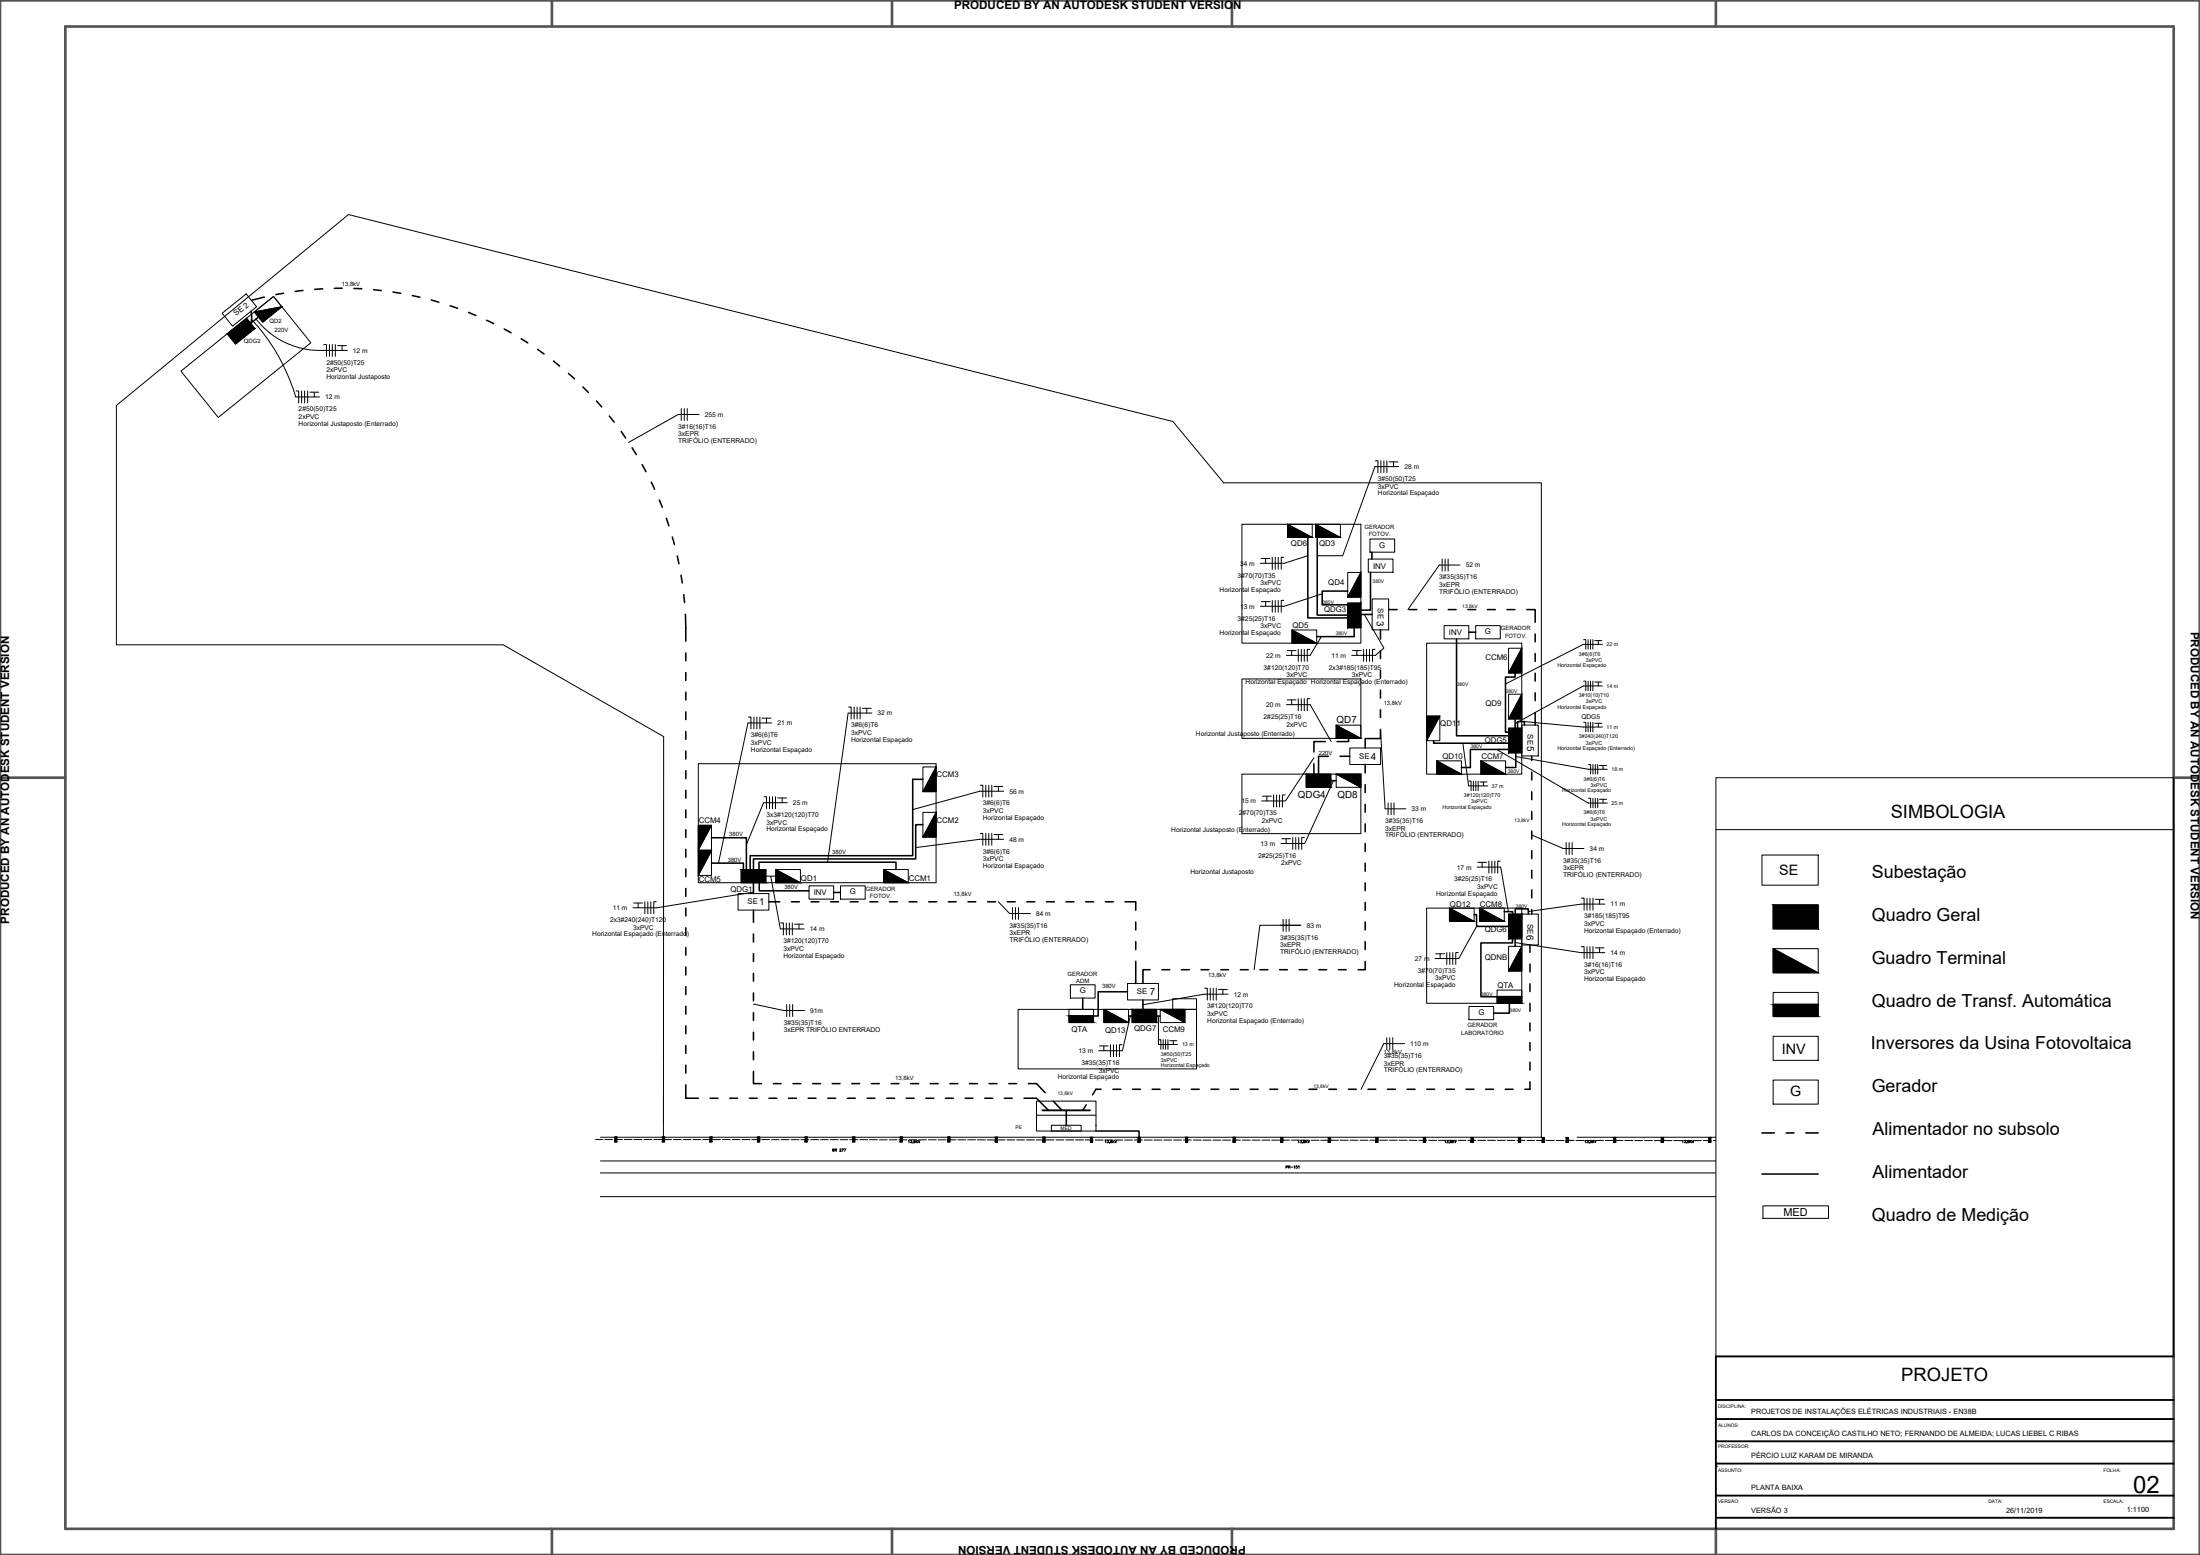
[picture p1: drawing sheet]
<svg xmlns="http://www.w3.org/2000/svg" width="841mm" height="594mm" viewBox="0 0 841 594" stroke-linecap="round" stroke-linejoin="round" font-family="sans-serif">
<!-- layer: arquitetonico -->
<path d="M467.8 184.5h121.4v250M229.5 457.2h426.4M229.5 448.1h426.4M229.5 443.5h426.4" fill="none" stroke="#000" stroke-width=".38"/>
<!-- layer: 0 -->
<path d="M229.5 434.5h359.7M602.9 434.5h53" fill="none" stroke="#000" stroke-width=".38"/>
<!-- layer: texto -->
<path d="M318.3 439.3h.5l.1-.3-.6-.1v.9l.6-.1-.2-.4M319.2 439.3h.5l.1-.3-.6-.1v.9M319.5 439.3l.3 .6M321.1 439.1l.1-.2 .4 .2-.6 .8h.6M321.9 438.9h.6l-.5 1M322.7 438.9h.6l-.4 1" fill="none" stroke="#000" stroke-width=".38"/>
<!-- layer: 0 -->
<path d="M235.4 435.3h.1" fill="none" stroke="#545454" stroke-width="1"/>
<!-- layer: poste fora -->
<g fill="#000" stroke="#000" stroke-width=".38">
<path d="M235 434.4h.8zM235 434.4h.8l-.4 .9z"/>
<path d="M235.4 435.3l.4 .9h-.8zM235 436.2h.8z"/>
</g>
<path d="M235.8 434.4l-.8 1.8v-1.8h.8v1.8h-.8" fill="none" stroke="#000" stroke-width=".38"/>
<!-- layer: 0 -->
<circle cx="253.6" cy="435.3" r=".51" fill="#545454"/>
<!-- layer: poste fora -->
<g fill="#000" stroke="#000" stroke-width=".38">
<path d="M253.2 434.4h.8zM253.2 434.4h.8l-.4 .9z"/>
<path d="M253.6 435.3l.4 .9h-.8zM253.2 436.2h.8z"/>
<path d="M271.4 434.4h.8zM271.4 434.4h.8l-.4 .9z"/>
<path d="M271.8 435.3l.4 .9h-.8zM271.4 436.2h.8z"/>
</g>
<path d="M254 434.4l-.8 1.8v-1.8h.8v1.8h-.8M272.2 434.4l-.8 1.8v-1.8h.8v1.8h-.8" fill="none" stroke="#000" stroke-width=".38"/>
<!-- layer: 0 -->
<path d="M271.8 435.3h.1" fill="none" stroke="#545454" stroke-width="1"/>
<circle cx="290" cy="435.3" r=".51" fill="#545454"/>
<!-- layer: poste fora -->
<g fill="#000" stroke="#000" stroke-width=".38">
<path d="M289.6 434.4h.8zM289.6 434.4h.8l-.4 .9z"/>
<path d="M290 435.3l.4 .9h-.8zM289.6 436.2h.8z"/>
<path d="M307.8 434.4h.8zM307.8 434.4h.8l-.5 .9z"/>
<path d="M308.1 435.3l.5 .9h-.9zM307.7 436.2h.9z"/>
</g>
<path d="M290.4 434.4l-.8 1.8v-1.8h.8v1.8h-.8M308.6 434.4l-.9 1.8 .1-1.8h.8v1.8h-.9" fill="none" stroke="#000" stroke-width=".38"/>
<!-- layer: 0 -->
<path d="M308.1 435.3h.1" fill="none" stroke="#545454" stroke-width="1"/>
<circle cx="326.3" cy="435.3" r=".51" fill="#545454"/>
<!-- layer: poste fora -->
<g fill="#000" stroke="#000" stroke-width=".38">
<path d="M325.9 434.4h.9zM325.9 434.4h.9l-.5 .9z"/>
<path d="M326.3 435.3l.5 .9h-.9zM325.9 436.2h.9z"/>
<path d="M344.1 434.4h.8zM344.1 434.4h.8l-.4 .9z"/>
<path d="M344.5 435.3l.4 .9h-.8zM344.1 436.2h.8z"/>
</g>
<path d="M326.8 434.4l-.9 1.8v-1.8h.9v1.8h-.9M344.9 434.4l-.8 1.8v-1.8h.8v1.8h-.8" fill="none" stroke="#000" stroke-width=".38"/>
<!-- layer: 0 -->
<path d="M344.5 435.3h.1" fill="none" stroke="#545454" stroke-width="1"/>
<circle cx="362.7" cy="435.3" r=".51" fill="#545454"/>
<!-- layer: poste fora -->
<g fill="#000" stroke="#000" stroke-width=".38">
<path d="M362.3 434.4h.8zM362.3 434.4h.8l-.4 .9z"/>
<path d="M362.7 435.3l.4 .9h-.8zM362.3 436.2h.8z"/>
<path d="M380.5 434.5h.8zM380.5 434.5h.8l-.4 .9z"/>
<path d="M380.9 435.4l.4 .9h-.9zM380.4 436.3h.9z"/>
</g>
<path d="M363.1 434.4l-.8 1.8v-1.8h.8v1.8h-.8M381.3 434.5l-.9 1.8 .1-1.8h.8v1.8h-.9" fill="none" stroke="#000" stroke-width=".38"/>
<!-- layer: 0 -->
<path d="M380.9 435.4h.1" fill="none" stroke="#545454" stroke-width="1"/>
<circle cx="399.1" cy="435.4" r=".51" fill="#545454"/>
<!-- layer: poste fora -->
<g fill="#000" stroke="#000" stroke-width=".38">
<path d="M398.7 434.5h.8zM398.7 434.5h.8l-.4 .9z"/>
<path d="M399.1 435.4l.4 .9h-.8zM398.7 436.3h.8z"/>
<path d="M416.9 434.5h.8zM416.9 434.5h.8l-.5 .9z"/>
<path d="M417.2 435.4l.5 .9h-.8zM416.9 436.3h.8z"/>
</g>
<path d="M399.5 434.5l-.8 1.8v-1.8h.8v1.8h-.8M417.7 434.5l-.8 1.8v-1.8h.8v1.8h-.8" fill="none" stroke="#000" stroke-width=".38"/>
<!-- layer: 0 -->
<path d="M417.2 435.4h.1" fill="none" stroke="#545454" stroke-width="1"/>
<circle cx="435.4" cy="435.4" r=".51" fill="#545454"/>
<!-- layer: poste fora -->
<g fill="#000" stroke="#000" stroke-width=".38">
<path d="M435 434.5h.9zM435 434.5h.9l-.5 .9z"/>
<path d="M435.4 435.4l.5 .9h-.9zM435 436.3h.9z"/>
<path d="M453.2 434.5h.8zM453.2 434.5h.8l-.4 .9z"/>
<path d="M453.6 435.4l.4 .9h-.8zM453.2 436.3h.8z"/>
</g>
<path d="M435.9 434.5l-.9 1.8v-1.8h.9v1.8h-.9M454 434.5l-.8 1.8v-1.8h.8v1.8h-.8" fill="none" stroke="#000" stroke-width=".38"/>
<!-- layer: 0 -->
<path d="M453.6 435.4h.1" fill="none" stroke="#545454" stroke-width="1"/>
<circle cx="471.8" cy="435.4" r=".51" fill="#545454"/>
<!-- layer: poste fora -->
<g fill="#000" stroke="#000" stroke-width=".38">
<path d="M471.4 434.5h.8zM471.4 434.5h.8l-.4 .9z"/>
<path d="M471.8 435.4l.4 .9h-.8zM471.4 436.3h.8z"/>
</g>
<path d="M472.2 434.5l-.8 1.8v-1.8h.8v1.8h-.8" fill="none" stroke="#000" stroke-width=".38"/>
<!-- layer: 0 -->
<circle cx="490" cy="435.5" r=".51" fill="#545454"/>
<!-- layer: poste fora -->
<g fill="#000" stroke="#000" stroke-width=".38">
<path d="M489.6 434.6h.8zM489.6 434.6h.8l-.4 .9z"/>
<path d="M490 435.5l.4 .8h-.8zM489.6 436.3h.8z"/>
</g>
<path d="M490.4 434.6l-.8 1.7v-1.7h.8v1.7h-.8" fill="none" stroke="#000" stroke-width=".38"/>
<!-- layer: 0 -->
<circle cx="508.2" cy="435.5" r=".51" fill="#545454"/>
<!-- layer: poste fora -->
<g fill="#000" stroke="#000" stroke-width=".38">
<path d="M507.7 434.6h.9zM507.7 434.6h.9l-.4 .9z"/>
<path d="M508.2 435.5l.4 .8h-.9zM507.7 436.3h.9z"/>
</g>
<path d="M508.6 434.6l-.9 1.7v-1.7h.9v1.7h-.9" fill="none" stroke="#000" stroke-width=".38"/>
<!-- layer: 0 -->
<circle cx="526.4" cy="435.5" r=".51" fill="#545454"/>
<!-- layer: poste fora -->
<g fill="#000" stroke="#000" stroke-width=".38">
<path d="M525.9 434.6h.9zM525.9 434.6h.9l-.4 .9z"/>
<path d="M526.4 435.5l.4 .8h-.9zM525.9 436.3h.9z"/>
</g>
<path d="M526.8 434.6l-.9 1.7v-1.7h.9v1.7h-.9" fill="none" stroke="#000" stroke-width=".38"/>
<!-- layer: 0 -->
<circle cx="544.5" cy="435.5" r=".51" fill="#545454"/>
<!-- layer: poste fora -->
<g fill="#000" stroke="#000" stroke-width=".38">
<path d="M544.1 434.6h.9zM544.1 434.6h.9l-.5 .9z"/>
<path d="M544.5 435.5l.5 .8h-.9zM544.1 436.3h.9z"/>
</g>
<path d="M545 434.6l-.9 1.7v-1.7h.9v1.7h-.9" fill="none" stroke="#000" stroke-width=".38"/>
<!-- layer: 0 -->
<circle cx="562.7" cy="435.5" r=".51" fill="#545454"/>
<!-- layer: poste fora -->
<g fill="#000" stroke="#000" stroke-width=".38">
<path d="M562.3 434.6h.9zM562.3 434.6h.9l-.5 .9z"/>
<path d="M562.7 435.5l.5 .8h-.9zM562.3 436.3h.9z"/>
<path d="M580.5 434.6h.8zM580.5 434.6h.8l-.4 .9z"/>
<path d="M580.9 435.5l.4 .8h-.8zM580.5 436.3h.8z"/>
</g>
<path d="M563.2 434.6l-.9 1.7v-1.7h.9v1.7h-.9M581.3 434.6l-.8 1.7v-1.7h.8v1.7h-.8" fill="none" stroke="#000" stroke-width=".38"/>
<!-- layer: 0 -->
<path d="M580.9 435.5h.1" fill="none" stroke="#545454" stroke-width="1"/>
<circle cx="599.1" cy="435.5" r=".51" fill="#545454"/>
<!-- layer: poste fora -->
<g fill="#000" stroke="#000" stroke-width=".38">
<path d="M598.7 434.6h.8zM598.7 434.6h.8l-.4 .9z"/>
<path d="M599.1 435.5l.4 .8h-.8zM598.7 436.3h.8z"/>
<path d="M616.8 434.6h.9zM616.8 434.6h.9l-.4 .9z"/>
<path d="M617.3 435.5l.4 .8h-.9zM616.8 436.3h.9z"/>
</g>
<path d="M599.5 434.6l-.8 1.7v-1.7h.8v1.7h-.8M617.7 434.6l-.9 1.7v-1.7h.9v1.7h-.9" fill="none" stroke="#000" stroke-width=".38"/>
<!-- layer: 0 -->
<path d="M617.3 435.5h.1" fill="none" stroke="#545454" stroke-width="1"/>
<circle cx="635.5" cy="435.5" r=".51" fill="#545454"/>
<!-- layer: poste fora -->
<g fill="#000" stroke="#000" stroke-width=".38">
<path d="M635 434.6h.9zM635 434.6h.9l-.4 .9z"/>
<path d="M635.5 435.5l.4 .8h-.9zM635 436.3h.9z"/>
<path d="M653.2 434.6h.8zM653.2 434.6h.8l-.4 .9z"/>
<path d="M653.6 435.5l.4 .8h-.8zM653.2 436.3h.8z"/>
</g>
<g fill="none" stroke="#000" stroke-width=".38">
<path d="M227.7 435.3h2.7M231.2 435.3h2.9M234.9 435.3h3M238.7 435.3h3M242.4 435.3h3M246.2 435.3h3M249.9 435.3h3M253.7 435.4h3M257.4 435.4h3M261.2 435.4h3M264.9 435.4h3M268.6 435.4h3.1"/>
<path d="M272.4 435.4h3M276.2 435.4h2.9M279.9 435.4h3M283.7 435.4h3M287.4 435.4h3M291.2 435.4h3M294.9 435.4h3M298.7 435.4h3M302.4 435.4h3M306.2 435.4h3M309.9 435.4h3M313.6 435.4h3.1"/>
<path d="M317.4 435.4h3M321.2 435.4h2.9M324.9 435.4h3M328.7 435.4h3M332.4 435.4h3M336.2 435.5h3M339.9 435.5h3M343.7 435.5h3M347.4 435.5h3M351.2 435.5h3M354.9 435.5h3M358.6 435.5h3.1"/>
<path d="M362.4 435.5h3M366.2 435.5h3M369.9 435.5h3M373.7 435.5h3M377.4 435.5h3M381.2 435.5h3M384.9 435.5h3M388.7 435.5h3M392.4 435.5h3M396.2 435.5h3M399.9 435.5h3M403.7 435.5h3"/>
<path d="M407.4 435.5h3M411.2 435.5h3M414.9 435.5h3M418.7 435.5h3M422.4 435.5h3M426.2 435.5h3M429.9 435.5h3M433.7 435.5h3M437.4 435.5h3M441.2 435.5h3M444.9 435.5h3M448.7 435.5h3"/>
<path d="M452.4 435.5h3M456.2 435.5l3 .1M459.9 435.6h3M463.7 435.6h3M467.4 435.6h3M471.2 435.6h3M474.9 435.6h3M478.7 435.6h3M482.4 435.6h3M486.2 435.6h3M489.9 435.6h3M493.7 435.6h3"/>
<path d="M497.4 435.6h3M501.2 435.6h3M504.9 435.6h3M508.7 435.6h3M512.4 435.6h3M516.2 435.6h3M519.9 435.6h3M523.7 435.6h3M527.4 435.6h3M531.2 435.6h3M534.9 435.6h3M538.7 435.6l3 .1"/>
<path d="M542.4 435.7h3M546.2 435.7h3M549.9 435.7h3M553.7 435.7h3M557.4 435.7h3M561.2 435.7h3M564.9 435.7h3M568.7 435.7h3M572.4 435.7h3M576.2 435.7h3M579.9 435.7h3M583.7 435.7h3"/>
<path d="M587.4 435.7h3M591.2 435.7h3M594.9 435.7h3M598.7 435.7h3M602.4 435.7h3M606.2 435.7h3M609.9 435.7h3M613.7 435.7h3M617.4 435.7h3M621.2 435.7l3 .1M624.9 435.8h3M628.7 435.8h3"/>
<path d="M632.4 435.8h3M635.9 434.6l-.9 1.7v-1.7h.9v1.7h-.9M636.2 435.8h3M639.9 435.8h3M643.7 435.8h3M647.4 435.8h3M651.2 435.8h3M654 434.6l-.8 1.7v-1.7h.8v1.7h-.8M654.9 435.8h1"/>
</g>
<!-- layer: 0 -->
<path d="M653.6 435.5h.1" fill="none" stroke="#545454" stroke-width="1"/>
<!-- layer: texto -->
<g fill="none" stroke="#000" stroke-width=".38">
<path d="M347.3 435.8l.2-.1v.9M348.1 435.7h.5l-.3 .3 .2 .1a.31 .31 0 0 1 0 .5 .31 .31 0 0 1-.5-.2M349 436.6v.2M349.4 435.7l.4 .9-.4-.1v-.3l.5-.3zM350.2 435.7v.9M350.4 436.1l.5 .5M350.9 435.7l-.7 .6M351 435.7l.4 .9 .3-.9M422.4 435.8l.3-.1v.9M423.3 435.7h.5l-.3 .3 .2 .1a.31 .31 0 0 1 0 .5 .31 .31 0 0 1-.5-.2M424.2 436.6l-.1 .2M424.6 435.7l.4 .9-.4-.1v-.3l.5-.3z"/>
<path d="M425.4 435.7v.9M425.6 436.1l.4 .5M426 435.7l-.6 .6M426.2 435.7l.4 .9 .3-.9M496.2 435.8l.2-.1v.9M497 435.7h.5l-.3 .3 .3 .1a.31 .31 0 0 1-.1 .5 .31 .31 0 0 1-.4-.2M497.9 436.6l-.1 .2M498.3 435.7l.5 .9-.5-.1v-.3l.5-.3zM499.2 435.7v.9M499.4 436.1l.3 .5M499.7 435.7l-.5 .6M500 435.7l.3 .9 .3-.9"/>
<path d="M552.3 435.8l.2-.1v.9M553.1 435.7h.5l-.3 .3 .3 .1a.31 .31 0 0 1-.1 .5 .31 .31 0 0 1-.5-.2M554 436.6l-.1 .2M554.4 435.7l.5 .9-.5-.1v-.3l.5-.3zM555.2 435.7v.9M555.5 436.1l.3 .5M555.8 435.7l-.6 .6M556 435.7l.4 .9 .3-.9M605.8 435.8l.2-.1v.9M606.7 435.7h.4l-.2 .3 .2 .1a.33 .33 0 0 1-.1 .5 .33 .33 0 0 1-.4-.2M607.6 436.6l-.1 .2M607.9 435.7l.5 .9-.5-.1v-.3l.5-.3z"/>
<path d="M608.8 435.7v.9M609 436.1l.4 .5M609.4 435.7l-.6 .6M609.6 435.7l.3 .9 .3-.9M643.1 435.8l.2-.1v.9M644 435.7h.4l-.2 .3 .2 .1a.31 .31 0 0 1-.1 .5 .31 .31 0 0 1-.4-.2M644.9 436.6l-.1 .2M645.2 435.7v.3l.6 .2-.1 .4-.5-.1v-.3l.6-.3zM646.1 435.7v.9M646.3 436.1l.4 .5M646.7 435.7l-.6 .6M646.9 435.7l.3 .9 .4-.9"/>
</g>
<!-- layer: 0 -->
<circle cx="590" cy="435.5" r=".51" fill="#545454"/>
<!-- layer: poste fora -->
<g fill="#000" stroke="#000" stroke-width=".38">
<path d="M589.5 434.6h.9zM589.5 434.6h.9l-.4 .9z"/>
<path d="M590 435.5l.4 .8h-.9zM589.5 436.3h.9z"/>
</g>
<path d="M590.4 434.6l-.9 1.7v-1.7h.9v1.7h-.9" fill="none" stroke="#000" stroke-width=".38"/>
<!-- layer: arquitetonico -->
<path d="M69.2 141.8l35.4-28.5 14.2 17.7-35.4 28.5zM467.8 184.5l-19.4-23.4-315.2-79.1-88.7 72.9v91.5h147.9l61.3 35-.1 153M474.8 200.3h45.4v45.4h-45.4zM474.8 259.4h45.4v22.7h-45.4zM545.4 245.7h36.3v50.1h-36.3zM267 291.8h90.8v45.4h-90.8zM474.8 295.8h45.4v22.7h-45.4zM545.4 346.9h36.3v36.4h-36.3zM389.2 385.6h68.2v22.8h-68.2zM448.3 381.6h9.1v4h-9.1z" fill="none" stroke="#000" stroke-width=".38"/>
<!-- layer: texto -->
<g fill="none" stroke="#000" stroke-width=".38">
<path d="M96.2 122a74.7 74.7 0 0 1 16.9 29.7h9M97.9 121.9a30.9 30.9 0 0 0 25.8 12h9.1M123.8 131.6h1v4.6M125.9 131.6v4.6M127 131.6v4.6M128.2 131.6v4.6M129.1 132.1h3.4M130.8 132.1v1.8M113.2 149.4h1v4.5M115.3 149.4v4.5M116.5 149.4v4.5M117.6 149.4v4.5"/>
<path d="M118.4 149.8h3.4M120.1 149.8v1.9M260.4 156.1v4.5M261.6 156.1v4.5M262.7 156.1v4.5M267.3 158.3h-8l-19 10.7M525.8 176h1v4.6M527.9 176v4.6M529 176v4.6M530.2 176v4.6M531 176.5h3.4M532.7 176.5v1.8"/>
<path d="M534.7 178.3h-9.1l-12.3 34h-9.7M482.1 213.4h3.4M483.8 213.4v1.8M486.4 212.9v4.6M487.5 212.9v4.6M488.7 212.9v4.6M490.8 212.9h-1v4.6M500 212.3l-9.1 2.9h-9.1M551.3 213.6v4.6M552.4 213.6v4.6M553.6 213.6v4.6M558.1 215.9h-7.9l-12 17"/>
<path d="M482.1 229.8h3.4M483.8 229.8v1.8M486.4 229.4v4.5M487.5 229.4v4.5M488.7 229.4v4.5M490.8 229.4h-1v4.5M505.5 226.8l-14.6 4.8h-9.1M521.5 234.8l7.5 12.8-3.2 2.8h-9.1M492.1 248.6h3.3M493.8 248.6v1.8M496.3 248.1v4.6M497.5 248.1v4.6"/>
<path d="M498.6 248.1v4.6M500.7 248.1h-1v4.6M505.1 243.2l-4.3 7.2h-9M517 248.6h3.4M518.7 248.6v1.8M521.3 248.1v4.6M522.4 248.1v4.6M523.5 248.1v4.6M525.7 248.1h-1v4.6M605.4 244.4h.8v3.6M607.1 244.4v3.6M608 244.4v3.6"/>
<path d="M608.9 244.4v3.6M609.6 244.7h2.8M611 244.7v1.5M612.6 246.2h-7.3l-29.8 15.1M286.1 274h1v4.5M288.2 274v4.5M289.3 274v4.5M290.5 274v4.5M291.3 274.4h3.4M293 274.4v1.8M295 276.2h-9.1l-11.2 53.5M324.4 270.1h1v4.6"/>
<path d="M326.5 270.1v4.6M327.7 270.1v4.6M328.8 270.1v4.6M329.6 270.6h3.4M331.3 270.6v1.8M333.3 272.4h-9.1l-7.8 57M491.8 269.2h9l8.1 14.1M492.1 267.4h3.3M493.8 267.4v1.8M496.3 266.9v4.6M497.5 266.9v4.6M498.6 266.9v4.6"/>
<path d="M500.7 266.9h-1v4.6M527.7 278.7l1.8 30.3h8M582.8 275.7l22.5 2.1h7.3M605.4 275.9h.8v3.7M605.4 260.2h.8v3.7M607.1 260.2v3.7M607.1 275.9v3.7M608 260.2v3.7M608 275.9v3.7M608.9 260.2v3.7M608.9 275.9v3.7M609.6 276.3h2.8"/>
<path d="M609.6 260.6h2.8M611 260.6v1.5M611 276.3v1.5M612.6 262.1h-7.3l-26.1 14.4M374.7 300h1v4.5M376.9 300v4.5M378 300v4.5M379.1 300v4.5M502.3 289.5l-10.9 16.5h-9.1M509.8 298.3l-11 24h-9.1M559.2 283.9l2.2 16.3h7.3M561.6 298.4h.8v3.7"/>
<path d="M563.2 298.4v3.7M564.2 298.4v3.7M565.1 298.4v3.7M565.7 298.8h2.8M567.1 298.8v1.4M572.2 286.3l34.9 20.5h7.3M579.5 289l27.6 4.9h7.3M607.3 292.1h.8v3.6M609 292.1v3.6M609.9 292.1v3.6M610.8 292.1v3.6M611.5 292.5h2.7"/>
<path d="M612.8 292.5v1.4M656 297.1h175v221.1h-175zM292.1 304.4h.9v4.6M294.2 304.4v4.6M295.3 304.4v4.6M296.5 304.4v4.6M297.3 304.9h3.4M299 304.9v1.8M301 306.7h-9.1l-6.6 16M374.7 318.4h1v4.5M376.9 318.4v4.5M378 318.4v4.5"/>
<path d="M379.1 318.4v4.5M380 300.5h3.4M380 318.8h3.4M381.7 300.5v1.8M381.7 318.8v1.8M383.7 302.3h-9.1l-25.7 7M482.6 304.2h3.4M484.3 304.2v1.8M486.9 303.7v4.6M488 303.7v4.6M489.2 303.7v4.6M491.3 303.7h-1v4.6"/>
<path d="M494.2 320v4.5M495.3 320v4.5M496.5 320v4.5M498.6 320h-1v4.5M530.6 306.8v4.5M531.8 306.8v4.5M532.9 306.8v4.5M585.6 319l12 5.2h7.9M607.3 305h.8v3.6M609 305v3.6M609.9 305v3.6M610.8 305v3.6"/>
<path d="M611.5 305.4h2.7M612.8 305.4v1.4M656 317h175M294.6 334.7l3.7 20.2h9.1M383.7 320.6h-9.1l-24.5 3.2M490 320.4h3.4M491.7 320.4v1.9M564.6 331.3h9.1l2.9 17M564.9 329.5h3.4M566.6 329.5v1.8M569.2 329v4.6M570.3 329v4.6"/>
<path d="M571.5 329v4.6M573.6 329h-1v4.6M598.7 321.9v4.5M599.9 321.9v4.5M601 321.9v4.5M242.3 345h3.4M244 345v1.8M246.5 344.5v4.6M247.6 344.5v4.6M248.8 344.5v4.6M250.9 344.5h-1v4.6M288 340.8l-36.9 6h-9.1"/>
<path d="M298.5 352.6h1v4.6M300.6 352.6v4.6M301.8 352.6v4.6M302.9 352.6v4.6M303.7 353.1h3.4M305.4 353.1v1.8M381.6 344.5l4.4 4.5h7.9M387.1 346.7v4.6M388.2 346.7v4.6M389.3 346.7v4.6M489.4 353.5h7.9M490.5 351.2v4.6"/>
<path d="M491.7 351.2v4.6M492.8 351.2v4.6M497.2 353.5h-15.6l-2.2 17M564.5 353.9l-6.8 12.3h-9.1M604.6 343.1h1v4.6M606.7 343.1v4.6M607.8 343.1v4.6M609 343.1v4.6M609.9 343.6h3.3M611.5 343.6v1.8M613.5 345.4h-9.1l-20.2 2.8M460.5 377.5h1v4.6"/>
<path d="M462.7 377.5v4.6M463.8 377.5v4.6M464.9 377.5v4.6M465.8 378h3.4M467.5 378v1.8M469.5 379.8h-9.1l-23.5 4.1M548.9 364.4h3.3M550.5 364.4v1.8M553.1 363.9v4.6M554.2 363.9v4.6M555.4 363.9v4.6M557.5 363.9h-1v4.6"/>
<path d="M579.2 360.1l25.2 3.9h9.1M604.6 361.7h1v4.5M606.7 361.7v4.5M607.8 361.7v4.5M609 361.7v4.5M609.9 362.1h3.3M611.5 362.1v1.9M288 383.6l11.6 2.5h8M300.7 383.8v4.5M301.9 383.8v4.5M303 383.8v4.5M420.3 399.6h3.4"/>
<path d="M422 399.6v1.8M424.5 399.1v4.6M425.7 399.1v4.6M426.8 399.1v4.6M428.9 399.1h-1v4.6M432.1 388.2l-3 13.2h-9.1M442.8 388.2v10.8h7.3M443 397.2h.8v3.7M444.7 397.2v3.7M445.6 397.2v3.7M446.5 397.2v3.7M447.2 397.6h2.7"/>
<path d="M448.5 397.6v1.4M530.1 396.5v4.5M531.3 396.5v4.5M532.4 396.5v4.5M537 398.7h-8l-8.7 17.5M491.6 445.9l.6-.1v-.3l-.6-.1v.9M492.5 445.8h.6v-.3l-.6-.1v.9M492.8 445.8l.3 .5M493.4 445.9h.8M494.7 445.6l.2-.2v.9M495.9 445.4h-.4l-.1 .4a.34 .34 0 0 1 .5 0 .34 .34 0 0 1 0 .5 .34 .34 0 0 1-.5-.1M496.4 445.6l.2-.2v.9"/>
</g>
<!-- layer: blocos qd tbm -->
<g fill="none" stroke="#000" stroke-width=".38">
<path d="M84.9 119.7l9.2-7.4 4 4.9-9.2 7.4zM107.7 117.2l-7.3 5.9-3.2-3.9 7.4-5.9 3.1 3.9-10.5 2M86.9 127.5l7.3-5.9 3.2 3.9-7.4 6zM492.2 200.3l9.4 5v-5h-9.4v5h9.4M503 200.3l9.4 5v-5h-9.4v5h9.4M520.2 218.7v9.4h-5v-9.4h5l-5 9.4M523.1 213.6h9.4v5h-9.4zM515.2 230.4h5v9.4h-5zM524.6 228.8h6.3v11.8h-6.3zM552.1 239h9.4v5.1h-9.4zM493.9 240.7l9.4 5v-5h-9.4v5h9.4M581.7 247.7v9.4h-5v-9.4h5l-5 9.4"/>
<path d="M510.8 277l9.4 5.1v-5.1h-9.4v5.1h9.4M550.4 273.6l-5 9.4h5v-9.4h-5v9.4M576.7 278.2h5v9.4h-5zM581.7 277h6.4v11.8h-6.4zM581.7 265.2v9.5h-5v-9.5h5l-5 9.5M357.8 293v9.4h-5v-9.4h5l-5 9.4M499.3 295.8h9.5v5h-9.5zM510.8 295.8h9.4v5h-9.4v-5l9.4 5M516 285.8h11.8v6.3h-11.8zM549.2 290.7l9.5 5.1v-5.1h-9.5v5.1h9.5M566.1 290.7l9.5 5.1v-5.1h-9.5v5.1h9.5M272 315.3l-5 9.5h5v-9.5h-5v9.5"/>
<path d="M357.8 310.4v9.4h-5v-9.4h5l-5 9.4M272 325l-5 9.4h5v-9.4h-5v9.4M283.3 332.2h9.5v5h-9.5zM296.5 332.2l9.5 5v-5h-9.5v5h9.5M309.3 338.4h9.4v5.1h-9.4zM337.8 332.2l9.4 5v-5h-9.4v5h9.4M673.6 326.7h21.5v11.5h-21.5zM282.2 341.4h11.7v6.3h-11.7zM554.1 346.9l9.4 5.1v-5.1h-9.4v5.1h9.4M565.6 346.9l9.5 5.1v-5.1h-9.5v5.1h9.5M576.7 349.2h5v9.5h-5zM581.7 349.2h6.4v11.8h-6.4z"/>
<path d="M677.8 345.7h17.3v9.2h-17.3zM431 375.7h11.8v6.3h-11.8zM572.3 378.3h9.4v5h-9.4zM581.7 361.5v9.5h-5v-9.5h5l-5 9.5M677.8 362.4l17.3 9.3v-9.3h-17.3v9.3h17.3M677.8 379.2h17.3v9.2h-17.3zM408.6 385.6h9.4v5.1h-9.4zM422 385.6l9.4 5.1v-5.1h-9.4v5.1h9.4M432.8 385.6h9.4v5.1h-9.4zM443.5 385.6h9.5v5.1h-9.5v-5.1l9.5 5.1M677.8 395.9h17.3v9.2h-17.3zM396.2 420.7h22.8v11.4h-22.8z"/>
<path d="M396.2 426.1h22.8M401.9 429.9h11.4v2.2h-11.4zM673.9 460.7h25.1v4.8h-25.1z"/>
</g>
<!-- layer: Subterraneo -->
<g fill="none" stroke="#000" stroke-width=".59">
<path d="M101 113.5l-4.9 1.2M108.4 112l-2.9 .5M115.8 111l-2.9 .4M123.3 110.3l-3 .2M130.8 110.1l-3 .1M135.3 110.2l3 .1M142.8 110.7l3 .3M150.2 111.6l3 .5M157.6 112.9l2.9 .7M164.9 114.7l2.9 .8M172.1 116.8l2.8 1M179.1 119.4l2.8 1.1"/>
<path d="M186 122.4l2.7 1.2M192.7 125.7l2.7 1.4M199.2 129.4l2.6 1.6M205.5 133.5l2.5 1.7M211.6 137.9l2.3 1.9M217.3 142.7l2.3 2M222.8 147.8l2.2 2.2M228 153.2l2 2.3M232.9 158.9l1.9 2.4M237.5 164.9l1.7 2.5M241.6 171.1l1.6 2.6M245.5 177.5l1.4 2.7"/>
<path d="M249 184.2l1.2 2.7M252.1 191l1.1 2.8M254.8 198l.9 2.9M257 205.2l.8 2.8M258.9 212.4l.6 3M260.3 219.8l.5 2.9M261.4 227.2l.3 3M262 234.7l.2 10.3M520.2 234.8h4.4M530.9 232.9h3.2M538.6 232.9h3M546.1 232.9h3"/>
<path d="M553.6 232.9h3M561.1 232.9h3M568.6 232.9h3M576.1 232.9h3M583.6 232.9h3.3v4.8M262.2 249.4v3M262.2 256.9v3M527.7 240.6v3.6M527.7 248.7v2.9M527.7 256.2v3M586.9 242.2v3M586.9 249.7v3"/>
<path d="M586.9 257.2v3M262.2 264.4v3M262.2 272v2.9M262.2 279.5v3M527.7 278.7v3.5h-5.8v3.6M527.7 263.7v3M527.7 271.2v3M582.8 277v-1.3h-2.7v2.5M586.9 264.7v3M586.9 272.2v4.8M262.2 286.9v3.1M262.2 294.4v3"/>
<path d="M502.3 291.8v4M506.6 283.3h-4.3v4M507.8 288.9h-3.7v6.9M512.3 288.9h3.7M515.5 282.1v1.2h-4.4M521.9 292.1v3.2M521.9 299.8v3M585.6 288.8v1.7M585.6 295v3M262.2 301.9v3M262.2 309.4v3M262.2 317v2.9"/>
<path d="M521.9 307.3v3M521.9 314.8v3M585.6 302.5v3M585.6 310v3M585.6 317.5v3M262.2 324.5v3M262.2 331.9v3.1M262.2 339.4v3M288 337.2v4.2M521.9 322.3v3M521.9 329.8v3M521.9 337.3v3"/>
<path d="M585.6 325v3M585.6 332.5v3M585.6 340v3M262.2 346.9v3M262.2 354.4v3M288 347.7v4.7M288 356.8v3M293.9 344.5h4.2M302.6 344.5h3M310 344.5h3.1M317.5 344.5h3M325 344.5h3"/>
<path d="M332.6 344.5h2.9M340.1 344.5h3M347.6 344.5h3M355 344.5h3.1M362.5 344.5h3M370 344.5h3M377.6 344.5h2.9M385.1 344.5h3M392.6 344.5h3M400 344.5h3.1M407.5 344.5h3M415 344.5h3"/>
<path d="M422.6 344.5h3M430.1 344.5h4.1v3.2M434.2 352.3v3M434.2 359.8v3M521.9 344.8v3M521.9 352.3v3M521.9 359.8v3M579.2 349.2v-2h5v2M585.6 347.5v1.7M262.2 362v2.9M262.2 369.5v3M262.2 377v3"/>
<path d="M288 364.3v3M288 371.9v2.9M288 379.4v3M434.2 367.3v8.4M439.7 370.5h-2.8v5.2M444.2 370.5h3M451.7 370.5h3M459.1 370.5h3.1M466.7 370.5h2.9M474.2 370.5h3M481.7 370.5h3M489.2 370.5h3"/>
<path d="M496.7 370.5h3M504.1 370.5h3.1M511.7 370.5h2.9M521.9 367.3v3.2h-2.7M584.9 361v2.8M584.9 368.3v3M584.9 375.8v3M262.2 384.4v3M262.2 391.9v3M262.2 399.4v3M288 386.9v3M288 394.3v3.1"/>
<path d="M436.9 382v3.6M584.9 383.3v3M584.9 390.8v3M584.9 398.3v3M262.2 414.5v5.1h4.8M262.2 407v3M271.4 419.6h3M279 419.6h2.9M286.5 419.6h3M288 409.3v4.7h3.1M288 401.8v3M294 419.6h3"/>
<path d="M295.7 414h2.9M301.5 419.6h3M303.1 414h3.1M308.9 419.6h3.1M310.6 414h3M316.4 419.6h3M318.1 414h3M324 419.6h2.9M325.6 414h3M331.5 419.6h3M333.1 414h3M339 419.6h3"/>
<path d="M340.7 414h2.9M346.5 419.6h3M348.1 414h3.1M353.9 419.6h3.1M355.6 414h3M361.4 419.6h3M363.1 414h3M369 419.6h2.9M370.6 414h3M376.5 419.6h3M378.1 414h3M384 419.6h3"/>
<path d="M385.7 414h2.9M391.5 419.6h4.7l4.6 4.6M393.1 414h3.1l3.3 3.5M420.9 416.2h-1.9l-1.3 2.1M425.4 416.2h3.1M432.9 416.2h3M440.4 416.2h3M447.9 416.2h3M455.4 416.2h3M463 416.2h2.9M470.5 416.2h3M477.9 416.2h3"/>
<path d="M485.4 416.2h3M492.9 416.2h3M500.4 416.2h3M508 416.2h2.9M515.5 416.2h3M522.9 416.2h3M530.4 416.2h3M537.9 416.2h3M545.4 416.2h3M553 416.2h3M560.5 416.2h3M567.9 416.2h3"/>
<path d="M575.4 416.2h3M584.9 413.3v2.9h-2M584.9 405.8v3M402.7 420.7l3.3 3.5M407.6 424.2v5.7M415.2 422.1l-1.3 2.1M419 432.1h16.4v2.4"/>
</g>
<!-- layer: blocos qd tbm -->
<g fill="#000" stroke="#000" stroke-width=".38">
<path d="M97.2 119.2l10.5-2-7.3 5.9zM492.2 200.3l9.4 5h-9.4zM503 200.3l9.4 5h-9.4zM520.2 218.7v9.4h-5zM493.9 240.7l9.4 5h-9.4zM581.7 247.7v9.4h-5zM510.8 277l9.4 5.1h-9.4zM545.4 273.6h5l-5 9.4zM581.7 265.2v9.5h-5zM549.2 290.7l9.5 5.1h-9.5zM566.1 290.7l9.5 5.1h-9.5zM267 315.3h5l-5 9.5z"/>
<path d="M357.8 310.4v9.4h-5zM357.8 293v9.4h-5zM510.8 295.8h9.4v5zM267 325h5l-5 9.4zM296.5 332.2l9.5 5h-9.5zM337.8 332.2l9.4 5h-9.4zM554.1 346.9l9.4 5.1h-9.4zM565.6 346.9l9.5 5.1h-9.5zM581.7 361.5v9.5h-5zM677.8 362.4l17.3 9.3h-17.3zM422 385.6l9.4 5.1h-9.4zM443.5 385.6h9.5v5.1z"/>
<path d="M86.9 127.5l3.1 4 7.4-6zM86.9 127.5l7.3-5.9 3.2 3.9z"/>
<path d="M515.2 230.4v9.4l5-9.4zM520.2 230.4v9.4h-5z"/>
<path d="M576.7 278.2v9.4l5-9.4zM581.7 278.2v9.4h-5z"/>
<path d="M499.3 295.8v5h9.5zM499.3 295.8h9.5v5z"/>
<path d="M283.3 332.2l9.5 5v-5zM283.3 332.2l9.5 5h-9.5z"/>
<path d="M576.7 349.2v9.5l5-9.5zM581.7 349.2v9.5h-5z"/>
<path d="M677.8 345.7l17.3 9.2v-9.2zM677.8 345.7l17.3 9.2h-17.3z"/>
<path d="M408.6 388.2l9.4 2.5v-2.5zM408.6 388.2l9.4 2.5h-9.4z"/>
<path d="M432.8 385.6v5.1h9.4zM432.8 385.6h9.4v5.1z"/>
<path d="M572.3 380.8l9.4 2.5v-2.5zM572.3 380.8l9.4 2.5h-9.4z"/>
<path d="M677.8 383.8l17.3 4.6v-4.6zM677.8 383.8l17.3 4.6h-17.3z"/>
</g>
<!-- layer: Cabos aereo -->
<g fill="none" stroke="#000" stroke-width=".59">
<path d="M95.9 118.9l.3 2-.4 2.7M98.8 121.1l-3 2.5M500 205.3v30.8h15.2M503.6 205.3v29.7h11.6M523.9 218.6v14.5h-3.7M524.5 211v2.6M515.2 225.8h-9.7v5.3h9.7M517.7 239.8v3.4h-14.4M556.8 244.1v37h19.9M561.5 241.5h2.6M579.2 257.1v1.6h-3.7v21.1h1.2M579.2 274.7v3.5"/>
<path d="M352.8 297.7h-3.9v29.2h-62.1v5.3M508.8 298.3h2M548 283v.9h28.7M576.7 286.3h-14.6v6.9h-3.4M579.5 287.6v5.6h-3.9M352.8 315.1h-2.7v13h-62.1v4.1M272 320.1h13.3v12.1M272 329.7h12.2v2.5M290.2 332.2v-2.8h52.3v2.8M290.2 337.2v3.1h19.1M318.7 341h2.6M563.5 349.5h1v4.4h12.2"/>
<path d="M575.1 348.3h3.1v.9M578.2 358.7v1.5h-12.1v20.6h6.2M579.2 358.7v2.8M431 378.9h-11.2v9.3h-1.8M413.9 381.3v4.3M431.4 388.2h1.4M442.2 388.2h1.3M577 383.3v3.8h-6M673.6 432.8h4.7M682.8 432.8h3M690.3 432.8h4.8M673.6 448.5h21.5"/>
</g>
<!-- layer: ARQ-FOLHA -->
<path d="M408.6 388.2h9.4M572.3 380.8h9.4M677.8 383.8h17.3M831 518.2h-175v65.9M656 534.9h175M656 559.2h175M656 550.6h175M656 542.1h175M656 579.9h175M656 571.4h175" fill="none" stroke="#000" stroke-width=".72"/>
<!-- layer: blocos qd -->
<path d="M523.7 205.9h9.4v5.1h-9.4zM564.1 239h9.4v5.1h-9.4zM547.9 283h.1M292.8 334.7h3.7M321.3 338.4h9.5v5.1h-9.5zM409.2 376.2h9.4v5.1h-9.4zM561.6 384.5h9.4v5.1h-9.4zM677.8 412.6h17.3v9.2h-17.3z" fill="none" stroke="#000" stroke-width=".38"/>
<!-- layer: Alimentadores -->
<path d="M398.5 424.2h18.2" fill="none" stroke="#000" stroke-width=".72"/>
<!-- layer: 0 -->
<path d="M0 .1h841v594h-841zM25 10.1h806v574h-806zM211 .1v10M341 .1v10M471 .1v10M656 .1v10M0 297.1h25M831 297.1h10M211 584.1v10M341 584.1v10M471 584.1v10M656 584.1v10" fill="none" stroke="#545454" stroke-width="1"/>
<!-- layer: ARQ-FOLHA -->
<g fill="#000">
<circle cx="656" cy="550.6" r=".36"/>
<circle cx="656" cy="560.2" r=".36"/>
</g>
<text font-size="9.2" x="815.5" y="570.2">02</text>
<g font-size="7">
<text x="722.8" y="312.3">SIMBOLOGIA</text>
<text x="726.8" y="527.7">PROJETO</text>
</g>
<g font-size="6.8">
<text x="715.6" y="335.3">Subestação</text>
<text x="715.6" y="351.7">Quadro Geral</text>
<text x="715.5" y="368.1">Guadro Terminal</text>
<text x="715.6" y="384.5">Quadro de Transf. Automática</text>
<text x="715.2" y="400.9">Inversores da Usina Fotovoltaica</text>
<text x="715.5" y="417.3">Gerador</text>
<text x="715.9" y="433.6">Alimentador no subsolo</text>
<text x="715.9" y="450">Alimentador</text>
<text x="715.6" y="466.4">Quadro de Medição</text>
</g>
<g font-size="5.5">
<text x="680.1" y="334.2">SE</text>
<text x="681.1" y="402.6">INV</text>
<text x="684.4" y="418.6">G</text>
</g>
<g font-size="4.4">
<text x="364.7" y="3.6">PRODUCED BY AN AUTODESK STUDENT VERSION</text>
<text x="837.5" y="241.4" transform="rotate(90 837.5 241.4)">PRODUCED BY AN AUTODESK STUDENT VERSION</text>
<text x="3.5" y="352.9" transform="rotate(-90 3.5 352.9)">PRODUCED BY AN AUTODESK STUDENT VERSION</text>
<text x="476.2" y="590.6" transform="rotate(-180 476.2 590.6)">PRODUCED BY AN AUTODESK STUDENT VERSION</text>
</g>
<text font-size="4.2" x="681.8" y="464.5">MED</text>
<g font-size="3.8">
<text x="526.4" y="237.4" transform="rotate(90 526.4 237.4)">3</text>
<text x="511" y="276.2">QD7</text>
<text x="583.8" y="285.2" transform="rotate(90 583.8 285.2)">5</text>
<text x="524" y="290.3">4</text>
<text x="496.2" y="304.7">QDG4</text>
<text x="511.3" y="304.7">QD8</text>
<text x="290.2" y="345.6">1</text>
<text x="583.5" y="357.3" transform="rotate(90 583.5 357.3)">6</text>
<text x="439.5" y="380">7</text>
</g>
<g font-size="3">
<text x="94.1" y="117.9" transform="rotate(-40 94.1 117.9)">2</text>
<text x="90.3" y="120.7" transform="rotate(-39 90.3 120.7)">SE</text>
<text x="493.5" y="208.6">QD6</text>
<text x="504.3" y="208.6">QD3</text>
<text x="527.3" y="209.2">G</text>
<text x="524.9" y="217.2">INV</text>
<text x="507.8" y="223.6">QD4</text>
<text x="506.2" y="233.9">QDG3</text>
<text x="526.7" y="232.5" transform="rotate(90 526.7 232.5)">SE</text>
<text x="494.1" y="240">QD5</text>
<text x="553.9" y="242.7">INV</text>
<text x="567.7" y="242.3">G</text>
<text x="567.9" y="252.1">CCM6</text>
<text x="567.9" y="269.7">QD9</text>
<text x="550.6" y="277.6">QD11</text>
<text x="583.9" y="280.6" transform="rotate(90 583.9 280.6)">SE</text>
<text x="567.6" y="283.7">QDG5</text>
<text x="519.6" y="289.9">SE</text>
<text x="551.4" y="290">QD10</text>
<text x="566.3" y="290">CCM7</text>
<text x="358" y="297">CCM3</text>
<text x="267.1" y="314.6">CCM4</text>
<text x="358" y="314.3">CCM2</text>
<text x="267.1" y="336.9">CCM5</text>
<text x="279.2" y="340.7">QDG1</text>
<text x="306.2" y="336.5">QD1</text>
<text x="324.9" y="341.7">G</text>
<text x="347.4" y="336.5">CCM1</text>
<text x="285.8" y="345.5">SE</text>
<text x="311.1" y="342.1">INV</text>
<text x="554.3" y="346.4">QD12</text>
<text x="565.7" y="346.4">CCM8</text>
<text x="583.9" y="352.8" transform="rotate(90 583.9 352.8)">SE</text>
<text x="567.6" y="356.2">QDG6</text>
<text x="567.6" y="366.7">QDNB</text>
<text x="572.4" y="377.6">QTA</text>
<text x="412.7" y="379.5">G</text>
<text x="434.6" y="379.9">SE</text>
<text x="565.1" y="387.8">G</text>
<text x="409.6" y="394.3">QTA</text>
<text x="422.4" y="394.5">QD13</text>
<text x="433.6" y="394">QDG7</text>
<text x="444.5" y="394.1">CCM9</text>
</g>
<g font-size="2.8">
<text x="669.5" y="540.1">PROJETOS DE INSTALAÇÕES ELÉTRICAS INDUSTRIAIS - EN38B</text>
<text x="669.5" y="548.7">CARLOS DA CONCEIÇÃO CASTILHO NETO; FERNANDO DE ALMEIDA; LUCAS LIEBEL C RIBAS</text>
<text x="669.5" y="557.2">PÉRCIO LUIZ KARAM DE MIRANDA</text>
<text x="669.5" y="569.4">PLANTA BAIXA</text>
<text x="669.5" y="577.9">VERSÃO 3</text>
<text x="766.9" y="577.9">26/11/2019</text>
<text x="813.1" y="577.5">1:1100</text>
</g>
<g font-size="2.5">
<text x="134.9" y="134.8">12 m</text>
<text x="124.8" y="142.3">2xPVC</text>
<text x="124.8" y="139.3">2#50(50)T25</text>
<text x="124.8" y="144.8">Horizontal Justaposto</text>
<text x="124.3" y="152.5">12 m</text>
<text x="114.2" y="160">2xPVC</text>
<text x="114.2" y="157.1">2#50(50)T25</text>
<text x="269.5" y="159.3">255 m</text>
<text x="114.2" y="162.6">Horizontal Justaposto (Enterrado)</text>
<text x="259.3" y="166.7">3xEPR</text>
<text x="259.3" y="163.8">3#16(16)T16</text>
<text x="259.3" y="169.3">TRIFÓLIO (ENTERRADO)</text>
<text x="536.9" y="179.2">28 m</text>
<text x="526.8" y="183.7">3#50(50)T25</text>
<text x="526.8" y="186.7">3xPVC</text>
<text x="526.8" y="189.2">Horizontal Espaçado</text>
<text x="473.1" y="220.7">3#70(70)T35</text>
<text x="474" y="216.1">34 m</text>
<text x="550.2" y="221.3">3#35(35)T16</text>
<text x="560.3" y="216.8">52 m</text>
<text x="466.2" y="226.1">Horizontal Espaçado</text>
<text x="481.9" y="223.6">3xPVC</text>
<text x="550.2" y="224.3">3xEPR</text>
<text x="550.2" y="226.8">TRIFÓLIO (ENTERRADO)</text>
<text x="474" y="232.6">13 m</text>
<text x="473.1" y="237.1">3#25(25)T16</text>
<text x="466.2" y="242.5">Horizontal Espaçado</text>
<text x="481.9" y="240">3xPVC</text>
<text x="484" y="251.3">22 m</text>
<text x="509" y="251.3">11 m</text>
<text x="483.1" y="255.8">3#120(120)T70</text>
<text x="508" y="255.8">2x3#185(185)T95</text>
<text x="476.2" y="261.3">Horizontal Espaçado Horizontal Espaçado (Enterrado)</text>
<text x="491.8" y="258.8">3xPVC</text>
<text x="516.8" y="258.8">3xPVC</text>
<text x="335.5" y="273.3">32 m</text>
<text x="483.1" y="274.7">2#25(25)T16</text>
<text x="484" y="270.1">20 m</text>
<text x="604.5" y="274.5">QDG5</text>
<text x="287.1" y="281.7">3#6(6)T6</text>
<text x="297.2" y="277.1">21 m</text>
<text x="325.4" y="280.8">3xPVC</text>
<text x="325.4" y="277.9">3#6(6)T6</text>
<text x="457.2" y="281">Horizontal Justaposto (Enterrado)</text>
<text x="491.8" y="277.6">2xPVC</text>
<text x="287.1" y="284.6">3xPVC</text>
<text x="287.1" y="287.1">Horizontal Espaçado</text>
<text x="325.4" y="283.3">Horizontal Espaçado</text>
<text x="385.9" y="303.2">56 m</text>
<text x="303.1" y="307.6">25 m</text>
<text x="375.7" y="310.6">3xPVC</text>
<text x="375.7" y="307.7">3#6(6)T6</text>
<text x="473.6" y="311.5">2#70(70)T35</text>
<text x="474.6" y="306.9">15 m</text>
<text x="539.6" y="309.9">33 m</text>
<text x="293" y="315.1">3xPVC</text>
<text x="293" y="312.1">3x3#120(120)T70</text>
<text x="293" y="317.6">Horizontal Espaçado</text>
<text x="375.7" y="313.2">Horizontal Espaçado</text>
<text x="447.8" y="317.8">Horizontal Justaposto (Enterrado)</text>
<text x="482.4" y="314.4">2xPVC</text>
<text x="529.5" y="317.4">3xEPR</text>
<text x="529.5" y="314.5">3#35(35)T16</text>
<text x="385.9" y="321.6">48 m</text>
<text x="481.9" y="323.1">13 m</text>
<text x="529.5" y="319.9">TRIFÓLIO (ENTERRADO)</text>
<text x="375.7" y="329">3xPVC</text>
<text x="375.7" y="326.1">3#6(6)T6</text>
<text x="480.9" y="327.7">2#25(25)T16</text>
<text x="597.6" y="329.6">3#35(35)T16</text>
<text x="607.7" y="325.1">34 m</text>
<text x="375.7" y="331.6">Horizontal Espaçado</text>
<text x="455.1" y="334.1">Horizontal Justaposto</text>
<text x="489.7" y="330.6">2xPVC</text>
<text x="556.9" y="332.2">17 m</text>
<text x="597.6" y="332.5">3xEPR</text>
<text x="597.6" y="335.1">TRIFÓLIO (ENTERRADO)</text>
<text x="555.9" y="336.7">3#25(25)T16</text>
<text x="564.7" y="339.7">3xPVC</text>
<text x="234.2" y="347.7">11 m</text>
<text x="549" y="342.2">Horizontal Espaçado</text>
<text x="615.7" y="346.3">11 m</text>
<text x="233.3" y="352.3">2x3#240(240)T120</text>
<text x="396.1" y="349.9">84 m</text>
<text x="605.6" y="353.8">3xPVC</text>
<text x="605.6" y="350.9">3#185(185)T95</text>
<text x="226.4" y="357.7">Horizontal Espaçado (Enterrado)</text>
<text x="242" y="355.1">3xPVC</text>
<text x="309.6" y="355.8">14 m</text>
<text x="386" y="357.3">3xEPR</text>
<text x="386" y="354.4">3#35(35)T16</text>
<text x="386" y="359.9">TRIFÓLIO (ENTERRADO)</text>
<text x="489.4" y="359">3#35(35)T16</text>
<text x="499.5" y="354.4">83 m</text>
<text x="605.6" y="356.3">Horizontal Espaçado (Enterrado)</text>
<text x="299.5" y="363.3">3xPVC</text>
<text x="299.5" y="360.4">3#120(120)T70</text>
<text x="299.5" y="365.8">Horizontal Espaçado</text>
<text x="489.4" y="361.9">3xEPR</text>
<text x="489.4" y="364.4">TRIFÓLIO (ENTERRADO)</text>
<text x="615.7" y="364.8">14 m</text>
<text x="540.9" y="367.1">27 m</text>
<text x="542" y="371.7">3#70(70)T35</text>
<text x="605.6" y="369.4">3#16(16)T16</text>
<text x="533" y="377.1">Horizontal Espaçado</text>
<text x="548.6" y="374.6">3xPVC</text>
<text x="605.6" y="372.3">3xPVC</text>
<text x="605.6" y="374.9">Horizontal Espaçado</text>
<text x="471.6" y="380.7">12 m</text>
<text x="309.7" y="386.9">91m</text>
<text x="461.5" y="388.2">3xPVC</text>
<text x="461.5" y="385.3">3#120(120)T70</text>
<text x="299.6" y="394.4">3xEPR TRIFÓLIO ENTERRADO</text>
<text x="299.6" y="391.5">3#35(35)T16</text>
<text x="461.5" y="390.7">Horizontal Espaçado (Enterrado)</text>
<text x="539.1" y="399.6">110 m</text>
<text x="412.3" y="402.3">13 m</text>
<text x="413.4" y="406.9">3#35(35)T16</text>
<text x="529" y="407.1">3xEPR</text>
<text x="529" y="404.2">3#35(35)T16</text>
<text x="404.4" y="412.3">Horizontal Espaçado</text>
<text x="420" y="409.8">3xPVC</text>
<text x="529" y="409.6">TRIFÓLIO (ENTERRADO)</text>
</g>
<g font-size="2.3">
<text x="130.7" y="109.1">13,8kV</text>
<text x="103" y="123.2">QD2</text>
<text x="93.3" y="131">QDG2</text>
<text x="105" y="126.9">220V</text>
<text x="521.7" y="202.2">GERADOR</text>
<text x="523.2" y="204.9">FOTOV.</text>
<text x="573.8" y="240.8">GERADOR</text>
<text x="575.4" y="243.6">FOTOV.</text>
<text x="529" y="269.5">13,8kV</text>
<text x="504.1" y="288.4">220V</text>
<text x="278.8" y="319.5">380V</text>
<text x="278.2" y="329.2">380V</text>
<text x="318.1" y="326.4">380V</text>
<text x="299.8" y="339.8">380V</text>
<text x="331" y="340.3">GERADOR</text>
<text x="332.5" y="343">FOTOV.</text>
<text x="364.4" y="342.3">13,8kV</text>
<text x="408.1" y="372.7">GERADOR</text>
<text x="411.4" y="375.4">ADM</text>
<text x="421.3" y="377.4">380V</text>
<text x="461.9" y="373.4">13,8kV</text>
<text x="558.6" y="395.4">LABORATÓRIO</text>
<text x="561" y="392.3">GERADOR</text>
<text x="529" y="402.8">13,8kV</text>
<text x="342.3" y="412.7">13,8kV</text>
</g>
<g font-size="2">
<text x="603.5" y="250.5">3#6(6)T6</text>
<text x="614.2" y="246.9">22 m</text>
<text x="595.4" y="254.9">Horizontal Espaçado</text>
<text x="606.2" y="252.9">3xPVC</text>
<text x="614.2" y="262.8">14 m</text>
<text x="603.5" y="266.4">3#10(10)T10</text>
<text x="606.2" y="268.7">3xPVC</text>
<text x="595.4" y="270.8">Horizontal Espaçado</text>
<text x="614.2" y="278.5">11 m</text>
<text x="595.4" y="286.5">Horizontal Espaçado (Enterrado)</text>
<text x="603.5" y="282.1">3#240(240)T120</text>
<text x="606.2" y="284.5">3xPVC</text>
<text x="605.4" y="298.3">3#6(6)T6</text>
<text x="616" y="294.7">18 m</text>
<text x="559.6" y="304.6">3#120(120)T70</text>
<text x="570.3" y="301">37 m</text>
<text x="597.2" y="302.7">Horizontal Espaçado</text>
<text x="608.1" y="300.6">3xPVC</text>
<text x="551.5" y="309">Horizontal Espaçado</text>
<text x="562.4" y="306.9">3xPVC</text>
<text x="605.4" y="311.2">3#6(6)T6</text>
<text x="616" y="307.5">25 m</text>
<text x="597.2" y="315.5">Horizontal Espaçado</text>
<text x="608.1" y="313.5">3xPVC</text>
<text x="451.9" y="399.8">13 m</text>
<text x="443.8" y="405.7">3xPVC</text>
<text x="443.8" y="403.4">3#50(50)T25</text>
<text x="443.8" y="407.8">Horizontal Espaçado</text>
</g>
<g font-size="1.9">
<text x="524.7" y="222.8">380V</text>
<text x="505.5" y="230.6">380V</text>
<text x="559" y="232.4">13,8kV</text>
<text x="510.6" y="242.8">380V</text>
<text x="556.9" y="262.1">380V</text>
<text x="575.6" y="264.8">380V</text>
<text x="562.2" y="285.9">380V</text>
<text x="576.4" y="295.3">380V</text>
<text x="578.9" y="314.1">13,8kV</text>
<text x="579.5" y="346.8">380V</text>
<text x="566.2" y="380.3">380V</text>
<text x="577.1" y="386.6">380V</text>
<text x="404.3" y="418.4">13,8kV</text>
<text x="502.1" y="415.7">13,8kV</text>
<text x="388.2" y="431.2">PE</text>
<text x="405.5" y="431.6">MED</text>
</g>
<g font-size="1.8">
<text x="656.8" y="537.8">DISCIPLINA:</text>
<text x="656.8" y="545.1">ALUNOS:</text>
<text x="656.8" y="553.2">PROFESSOR:</text>
<text x="656.8" y="562.3">ASSUNTO:</text>
<text x="804.2" y="562.3">FOLHA:</text>
<text x="656.8" y="574.1">VERSÃO:</text>
<text x="760.2" y="574.1">DATA:</text>
<text x="804.1" y="574.1">ESCALA:</text>
</g>
</svg>
